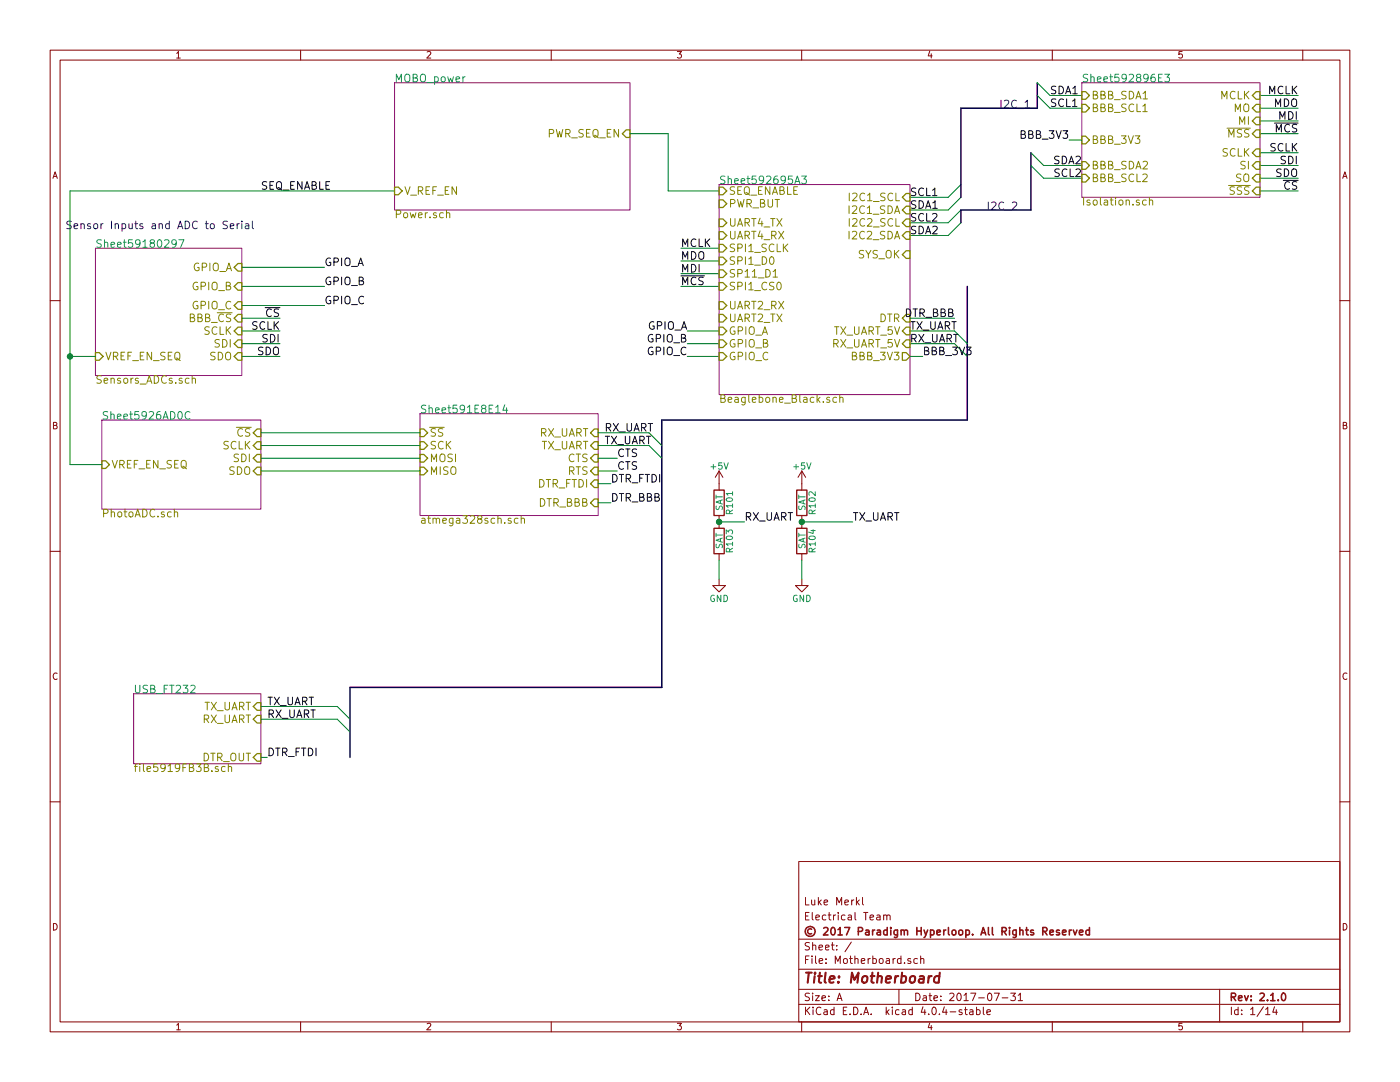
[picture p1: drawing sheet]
<svg xmlns="http://www.w3.org/2000/svg" width="279mm" height="216mm" viewBox="0 0 279 216" stroke-linecap="round" stroke-linejoin="round" font-family="sans-serif">
<g fill="none" stroke="#840000" stroke-width=".2">
<path d="M10 10h259.4v195.9h-259.4zM12 12h255.4v191.9h-255.4zM60 10v2M110 10v2M160 10v2M210 10v2M260 10v2M10 60h2M267.4 60h2M143.5 94v3.8M143.5 94l-.8 1.3M143.5 94l.8 1.3"/>
<path d="M160 94v3.8M160 94l-.7 1.3M160 94l.8 1.3M10 110h2M143.5 115.6v1.2h1.3l-1.3 1.3-1.3-1.3h1.3M143.5 102.9v2.5M143.5 110.5v1.3M160 115.6v1.2h1.3l-1.3 1.3-1.3-1.3h1.3M160 102.9v2.5M160 110.5v1.3M267.4 110h2M10 160h2"/>
<path d="M267.4 160h2M159.4 171.9h108v32h-108zM171.5 179.6l-.6 .5M172.1 179.1v1.3l.2 .2M159.4 197.4h108M159.4 193.4h108M159.4 187.4h108M167.1 199.7l.4-1.5 .5 1.5M167.2 199.2h.7M169.9 188l-1.3 1.9M171.1 180l.4 .6M175 182.7h.6v.9"/>
<path d="M175.6 182.9l-.4 .1-.3 .2 .3 .4 .4-.1M176.4 182.7l.2-.1 .3 .1 .1 .9M176.4 182.6v1M177 182.8a.36 .36 0 0 1 .3-.2 .36 .36 0 0 1 .3 .2v.8M179.4 197.4v3M181.7 191.3a.37 .37 0 0 0-.5 .2v.2l.5 .1 .1 .2-.2 .3-.4-.1M183.1 191.3h-.4l-.3 .2v.6l.3 .2 .4-.1M183.7 191.4l.2-.1h.4l.1 1M183.7 190.8v1.5M198.4 198.2h1l-.6 1.5M200 199.1h1.1M201.7 198.2h.9l-.5 .6 .5 .1v.6l-.2 .2-.7-.2"/>
<path d="M203.2 198.6l.4-.4v1.5M203.2 199.7h.9M243.4 197.4v6.5M60 203.9v2M110 203.9v2M159.4 200.4h108M160 203.9v2M192 201.5a.37 .37 0 0 0-.6 .2l.1 .2 .5 .1v.2l-.2 .3-.4-.1M192.5 201.5h.5M192.7 201v1.3l.3 .2M193.5 201.5h.6l.1 1M194.2 201.8l-.5 .1-.2 .2 .2 .4 .5-.1"/>
<path d="M194.9 201.5h.4l.3 .3-.1 .6h-.6M194.9 201v1.5M196.2 201v1.3l.2 .2M197 202l.7-.2-.1-.3h-.4l-.2 .2v.7h.6M210 203.9v2M252.6 202.5h.8M254.4 200.9l-.4 1.1h.9M254.7 201.5v1M260 203.9v2"/>
</g>
<path d="M209.5 186.1l.7-.2v-.3h-.4l-.3 .2 .1 .7h.6M211.4 185.6a.37 .37 0 0 0-.6 .2l.1 .2 .5 .1 .1 .2-.2 .3-.5-.1M212 186.1l.8-.2-.1-.3h-.4l-.3 .2 .1 .7h.6M213.4 185.6v1M213.8 185.6l-.4 .3M214.2 185.6l.4 1 .3-1M215.4 186.1l.7-.2v-.3h-.5l-.2 .2 .1 .7h.6M217.4 185.6h-.4l-.3 .3 .1 .5 .2 .2 .4-.1M217.4 185.1v1.5M255.9 198.3l.2-.1a.8 .8 0 0 1 .5 .7 .8 .8 0 0 1-.5 .8l-.2-.2-.2-.4z" fill="none" stroke="#840000" stroke-width=".3"/>
<path d="M187.5 194.8a.7 .7 0 0 0-1 .3v.8l.2 .2 .6-.1M187.6 194.1l-.3 2" fill="none" stroke="#840000" stroke-width=".41"/>
<path d="M14.2 44.2a.62 .62 0 0 0-.8 .1v.4l.7 .4v.4a.62 .62 0 0 1-.8 .1M14.8 45.1l.7-.1-.1-.3-.4-.1-.2 .3 .1 .7h.5M16.2 44.8v-.1a.36 .36 0 0 1 .6 .2v.7M16.2 44.6v1M18 44.7l-.3-.1-.3 .3 .1 .2 .5 .1v.4h-.6M49 44.7h.6l.1 .9M49.7 45l-.6 .1a.3 .3 0 0 0-.2 .3 .3 .3 0 0 0 .2 .2h.6M50.4 44.1v1.3l.2 .2" fill="none" stroke="#0000c2" stroke-width=".2"/>
<path d="M78.7 16.5h47v25.4h-47zM215.9 16.5h35.6v22.9h-35.6zM143.5 36.8h38.1v41.9h-38.1zM19 49.5h29.3v25.4h-29.3zM20.3 83.8h31.8v17.8h-31.8zM83.8 82.6h35.6v20.3h-35.6zM26.7 138.4h25.4v14h-25.4z" fill="none" stroke="#840084" stroke-width=".2"/>
<path d="M232 14.8h-.8v1.5h.8M232.5 14.8h.9l-.5 .6 .3 .1 .2 .2-.1 .5-.2 .1h-.4l-.2-.1M158.6 36.7l.5-1.6 .5 1.6M158.7 36.2h.8M160 35.1h.9l-.5 .6 .4 .1 .1 .2v.5l-.3 .2h-.4l-.2-.2M35.2 48.5l-.3 .3h-.3l-.3-.3 .1-.5 .5-.2a.96 .96 0 0 1-.2 1.6h-.3M35.7 47.8h1l-.7 1.6M37.9 82.3a.72 .72 0 0 0-1 .5 .72 .72 0 0 0 .7 .8l.3-.1M100.7 80.8l-.3 1.1h.9M101.1 81.4v1" fill="none" stroke="#008484" stroke-width=".2"/>
<g fill="none" stroke="#848400" stroke-width=".2">
<path d="M228.1 22.3h.9M228.8 40l-.5-.1-.3 .3v.4l.2 .2h.6M229.4 39.4v1.5M244.9 25.6h4.6M245.2 37h4.3M89.1 42.6l.1-.1a.36 .36 0 0 1 .6 .2v.8M154.3 55.3h.9M229.4 40.1l.1-.1a.36 .36 0 0 1 .5 .1v.8M38.4 75.6v-.1a.36 .36 0 0 1 .6 .2v.8M38.4 75v1.5M167 79.3h-.5l-.3 .3v.4l.2 .2h.6M167.6 79.4l.1-.1a.36 .36 0 0 1 .5 .2v.8"/>
<path d="M167.6 78.8v1.5M34.8 102.3l.1-.1a.36 .36 0 0 1 .6 .2v.7M103.4 103.5l-.5-.1-.3 .3v.4l.2 .2h.6M104 103.6l.1-.1a.36 .36 0 0 1 .6 .1v.8M104 102.9v1.5M44.9 153l-.4-.1-.3 .3v.5l.1 .2h.6M45.6 153.1v-.1a.36 .36 0 0 1 .6 .2v.7M45.6 152.4v1.5"/>
</g>
<g fill="none" stroke="#848400" stroke-width=".25">
<path d="M215.9 18.3h.8l.7 .8-.7 .7h-.8zM250.7 18.3h.8v1.5h-.8l-.8-.7zM78.7 37.3h.8l.8 .8-.8 .8h-.8zM125 25.9h.7v1.5h-.7l-.8-.7zM143.5 39.9h.8l.7 .7-.7 .8h-.8zM143.5 37.3h.8l.7 .8-.7 .8h-.8zM180.8 38.6h.8v1.5h-.8l-.7-.7zM215.9 20.8h.8l.7 .8-.7 .8h-.8zM215.9 32.3h.8l.7 .7-.7 .8h-.8zM215.9 34.8h.8l.7 .8-.7 .7h-.8zM215.9 27.2h.8l.7 .7-.7 .8h-.8zM250.7 20.8h.8v1.6h-.8l-.8-.8z"/>
<path d="M250.7 23.4h.8v1.5h-.8l-.8-.8zM250.7 25.9h.8v1.5h-.8l-.8-.7zM250.7 29.7h.8v1.5h-.8l-.8-.7zM250.7 32.3h.8v1.5h-.8l-.8-.8zM250.7 34.8h.8v1.5h-.8l-.8-.7zM250.7 37.3h.8v1.6h-.8l-.8-.8zM46.7 57.2l.8-.8h.8v1.5h-.8zM47.5 52.6h.8v1.5h-.8l-.8-.8zM143.5 56.4h.8l.7 .8-.7 .7h-.8zM143.5 53.8h.8l.7 .8-.7 .8h-.8zM143.5 51.3h.8l.7 .8-.7 .7h-.8zM143.5 48.8h.8l.7 .7-.7 .8h-.8z"/>
<path d="M143.5 43.7h.8l.7 .8-.7 .7h-.8zM143.5 46.2h.8l.7 .8-.7 .8h-.8zM180.8 41.1h.8v1.6h-.8l-.7-.8zM180.8 50h.8v1.6h-.8l-.7-.8zM180.8 43.7h.8v1.5h-.8l-.7-.7zM180.8 46.2h.8v1.6h-.8l-.7-.8zM19 70.4h.8l.8 .7-.8 .8h-.8zM46.7 63.5l.8-.8h.8v1.6h-.8zM46.7 66l.8-.7h.8v1.5h-.8zM46.7 68.6l.8-.8h.8v1.5h-.8zM47.5 60.2h.8v1.5h-.8l-.8-.7zM47.5 70.4h.8v1.5h-.8l-.8-.8z"/>
<path d="M143.5 60.2h.8l.7 .8-.7 .7h-.8zM143.5 62.7h.8l.7 .8-.7 .8h-.8zM143.5 65.3h.8l.7 .7-.7 .8h-.8zM143.5 67.8h.8l.7 .8-.7 .7h-.8zM143.5 70.4h.8l.7 .7-.7 .8h-.8zM180.1 68.6l.7-.8h.8v1.5h-.8zM180.1 66l.7-.7h.8v1.5h-.8zM180.1 70.4h.7l.8 .7-.8 .8h-.7zM180.1 63.5l.7-.8h.8v1.6h-.8zM20.3 91.9h.8l.7 .8-.7 .8h-.8zM51.3 85.6h.8v1.5h-.8l-.8-.7zM51.3 88.1h.8v1.6h-.8l-.8-.8z"/>
<path d="M51.3 90.7h.8v1.5h-.8l-.8-.8zM51.3 93.2h.8v1.5h-.8l-.8-.7zM83.8 85.6h.8l.7 .8-.7 .7h-.8zM83.8 90.7h.8l.7 .7-.7 .8h-.8zM83.8 93.2h.8l.7 .8-.7 .7h-.8zM83.8 88.1h.8l.7 .8-.7 .8h-.8zM117.9 86.4l.7-.8h.8v1.5h-.8zM118.6 88.1h.8v1.6h-.8l-.7-.8zM118.6 90.7h.8v1.5h-.8l-.7-.8zM118.6 93.2h.8v1.5h-.8l-.7-.7zM118.6 95.8h.8v1.5h-.8l-.7-.8zM118.6 99.6h.8v1.5h-.8l-.7-.8z"/>
<path d="M51.3 140.2h.8v1.5h-.8l-.8-.7zM51.3 142.7h.8v1.6h-.8l-.8-.8zM51.3 150.4h.8v1.5h-.8l-.8-.8z"/>
</g>
<g fill="none" stroke="#008400" stroke-width=".2">
<path d="M207 16.5l2.5 2.6h6.4M207 19.1l2.5 2.5h6.4M251.5 19.1h7.6M78.7 38.1h-64.7v54.6h6.3M125.7 26.7h7.6v11.4h10.2M191.8 36.8l-2.6 2.6h-7.6M191.8 39.4l-2.6 2.5h-7.6M205.7 30.5l2.6 2.5h7.6M205.7 33l2.6 2.6h7.6M213.4 27.9h2.5M251.5 21.6h7.6M251.5 24.1h7.6"/>
<path d="M251.5 26.7h7.6M251.5 38.1h7.6M251.5 35.6h7.6M251.5 33h7.6M251.5 30.5h7.6M48.3 53.3h16.5M48.3 57.2h16.5M135.9 57.2h7.6M135.9 49.5h7.6M135.9 52.1h7.6M135.9 54.6h7.6M191.8 41.9l-2.6 2.6h-7.6"/>
<path d="M191.8 44.5l-2.6 2.5h-7.6M14 71.1h5M48.3 66h7.6M48.3 68.6h7.6M48.3 61h16.5M48.3 71.1h7.6M48.3 63.5h7.6M137.2 66h6.3M137.2 68.6h6.3M137.2 71.1h6.3M181.6 66h8.9l2.5 2.6M181.6 68.6h8.9l2.5 2.5"/>
<path d="M181.6 71.1h2.5M181.6 63.5h8.9M52.1 86.4h31.7M52.1 91.4h31.7M52.1 94h31.7M52.1 88.9h31.7M119.4 86.4h10.1l2.6 2.5M119.4 91.4h3.8M119.4 94h3.8M119.4 88.9h10.1l2.6 2.5M119.4 96.5h2.5M119.4 100.3h2.5"/>
<path d="M143.5 104.1h5.1M143.5 111.8v3.8M160 104.1h10.2M160 111.8v3.8M52.1 141h15.2l2.5 2.5M52.1 143.5h15.2l2.5 2.6M52.1 151.1h1.2"/>
</g>
<path d="M207 16.5v5.1h-15.2v17.8M205.7 30.5v11.4h-13.9v2.6M193 57.2v26.6h-60.9v53.4h-62.3v13.9" fill="none" stroke="#000084" stroke-width=".3"/>
<path d="M254.4 24.6h4.7M135.9 55h4.7" fill="none" stroke="#000" stroke-width=".2"/>
<path d="M142.5 97.8h2v5.1h-2zM159 97.8h2v5.1h-2zM142.5 105.4h2v5.1h-2zM159 105.4h2v5.1h-2z" fill="none" stroke="#840000" stroke-width=".25"/>
<g fill="#008400" stroke="#008400" stroke-width=".25">
<circle cx="143.5" cy="104.1" r=".51"/>
<circle cx="160" cy="104.1" r=".51"/>
<circle cx="14" cy="71.1" r=".51"/>
</g>
<text font-size="2.8" fill="#840000" x="160.4" y="196.2">Title: Motherboard</text>
<g font-size="2.1" fill="#008484">
<text x="78.7" y="16.4">MOBO_power</text>
<text x="215.9" y="16.4">Sheet592896E3</text>
<text x="143.5" y="36.7">Sheet592695A3</text>
<text x="19" y="49.4">Sheet59180297</text>
<text x="20.3" y="83.7">Sheet5926AD0C</text>
<text x="83.8" y="82.4">Sheet591E8E14</text>
<text x="26.7" y="138.3">USB_FT232</text>
</g>
<g font-size="2.1" fill="#0000c2">
<text x="200.1" y="21.6">I2C_1</text>
<text x="197.5" y="41.9">I2C_2</text>
<text x="18.1" y="45.7">Sensor Inputs and ADC to Serial</text>
</g>
<g font-size="2.1">
<text x="209.5" y="18.8">SDA1</text>
<text x="209.5" y="21.3">SCL1</text>
<text x="253" y="18.8">MCLK</text>
<text x="254.1" y="21.3">MDO</text>
<text x="255.2" y="23.9">MDI</text>
<text x="203.8" y="27.7">BBB_3V3</text>
<text x="254.4" y="26.4">MCS</text>
<text x="210.2" y="32.8">SDA2</text>
<text x="210.5" y="35.3">SCL2</text>
<text x="253.3" y="30.2">SCLK</text>
<text x="254.5" y="35.3">SDO</text>
<text x="255.5" y="32.8">SDI</text>
<text x="52.1" y="37.8">SEQ_ENABLE</text>
<text x="181.6" y="39.1">SCL1</text>
<text x="181.6" y="41.7">SDA1</text>
<text x="256.1" y="37.8">CS</text>
<text x="181.6" y="44.2">SCL2</text>
<text x="181.6" y="46.7">SDA2</text>
<text x="64.8" y="53.1">GPIO_A</text>
<text x="135.9" y="49.3">MCLK</text>
<text x="135.9" y="51.8">MDO</text>
<text x="64.8" y="56.9">GPIO_B</text>
<text x="135.9" y="54.4">MDI</text>
<text x="135.9" y="56.9">MCS</text>
<text x="50.1" y="65.8">SCLK</text>
<text x="52.9" y="63.2">CS</text>
<text x="64.8" y="60.7">GPIO_C</text>
<text x="129.1" y="65.8">GPIO_A</text>
<text x="180.4" y="63.2">DTR_BBB</text>
<text x="181.6" y="65.8">TX_UART</text>
<text x="51.3" y="70.9">SDO</text>
<text x="52.3" y="68.3">SDI</text>
<text x="129.1" y="68.3">GPIO_B</text>
<text x="129.1" y="70.9">GPIO_C</text>
<text x="181.6" y="68.3">RX_UART</text>
<text x="184.1" y="70.9">BBB_3V3</text>
<text x="120.6" y="86.1">RX_UART</text>
<text x="120.6" y="88.6">TX_UART</text>
<text x="123.2" y="91.2">CTS</text>
<text x="123.2" y="93.7">CTS</text>
<text x="121.9" y="96.3">DTR_FTDI</text>
<text x="121.9" y="100.1">DTR_BBB</text>
<text x="148.6" y="103.9">RX_UART</text>
<text x="170.2" y="103.9">TX_UART</text>
<text x="53.3" y="143.3">RX_UART</text>
<text x="53.3" y="140.7">TX_UART</text>
<text x="53.3" y="150.9">DTR_FTDI</text>
</g>
<g font-size="2.1" fill="#848400">
<text x="217.8" y="19.8">BBB_SDA1</text>
<text x="217.8" y="22.4">BBB_SCL1</text>
<text x="243.4" y="19.8">MCLK</text>
<text x="246.1" y="22.4">MO</text>
<text x="109.1" y="27.4">PWR_SEQ_EN</text>
<text x="217.8" y="28.7">BBB_3V3</text>
<text x="244.9" y="27.4">MSS</text>
<text x="247.2" y="24.9">MI</text>
<text x="217.8" y="33.8">BBB_SDA2</text>
<text x="243.8" y="31.2">SCLK</text>
<text x="247.5" y="33.8">SI</text>
<text x="80.7" y="38.9">V_REF_EN</text>
<text x="145.4" y="41.4">PWR_BUT</text>
<text x="145.4" y="38.9">SEQ_ENABLE</text>
<text x="169.8" y="40.1">I2C1_SCL</text>
<text x="215.9" y="41">Isolation.sch</text>
<text x="217.8" y="36.3">BBB_SCL2</text>
<text x="245.3" y="38.9">SSS</text>
<text x="246.5" y="36.3">SO</text>
<text x="78.7" y="43.5">Power.sch</text>
<text x="145.4" y="45.2">UART4_TX</text>
<text x="145.4" y="47.8">UART4_RX</text>
<text x="169.5" y="42.7">I2C1_SDA</text>
<text x="169.5" y="47.8">I2C2_SDA</text>
<text x="169.8" y="45.2">I2C2_SCL</text>
<text x="145.4" y="52.8">SPI1_D0</text>
<text x="145.4" y="50.3">SPI1_SCLK</text>
<text x="171.1" y="51.6">SYS_OK</text>
<text x="38.3" y="54.1">GPIO_A</text>
<text x="38.3" y="57.9">GPIO_B</text>
<text x="145.4" y="57.9">SPI1_CS0</text>
<text x="145.4" y="55.4">SP11_D1</text>
<text x="37.6" y="64.3">BBB_CS</text>
<text x="38.3" y="61.7">GPIO_C</text>
<text x="145.4" y="61.7">UART2_RX</text>
<text x="145.4" y="64.3">UART2_TX</text>
<text x="175.3" y="64.3">DTR</text>
<text x="21" y="71.9">VREF_EN_SEQ</text>
<text x="40.6" y="66.8">SCLK</text>
<text x="41.7" y="71.9">SDO</text>
<text x="42.8" y="69.3">SDI</text>
<text x="145.4" y="66.8">GPIO_A</text>
<text x="145.4" y="69.3">GPIO_B</text>
<text x="145.4" y="71.9">GPIO_C</text>
<text x="165.9" y="69.3">RX_UART_5V</text>
<text x="166.1" y="66.8">TX_UART_5V</text>
<text x="170.1" y="71.9">BBB_3V3</text>
<text x="19" y="76.6">Sensors_ADCs.sch</text>
<text x="143.5" y="80.4">Beaglebone_Black.sch</text>
<text x="44.4" y="89.7">SCLK</text>
<text x="47.2" y="87.1">CS</text>
<text x="85.8" y="87.1">SS</text>
<text x="85.8" y="89.7">SCK</text>
<text x="107.4" y="87.1">RX_UART</text>
<text x="107.7" y="89.7">TX_UART</text>
<text x="22.3" y="93.5">VREF_EN_SEQ</text>
<text x="45.5" y="94.7">SDO</text>
<text x="46.6" y="92.2">SDI</text>
<text x="85.8" y="92.2">MOSI</text>
<text x="85.8" y="94.7">MISO</text>
<text x="113.2" y="92.2">CTS</text>
<text x="113.2" y="94.7">RTS</text>
<text x="107.2" y="97.3">DTR_FTDI</text>
<text x="107.3" y="101.1">DTR_BBB</text>
<text x="20.3" y="103.2">PhotoADC.sch</text>
<text x="83.8" y="104.5">atmega328sch.sch</text>
<text x="40.4" y="141.7">TX_UART</text>
<text x="40.1" y="144.3">RX_UART</text>
<text x="26.7" y="154">file5919FB3B.sch</text>
<text x="40.1" y="151.9">DTR_OUT</text>
</g>
<g font-size="2.1" fill="#840000">
<text x="160.4" y="183.6">Electrical Team</text>
<text x="160.4" y="180.6">Luke Merkl</text>
<text x="160.4" y="189.6">Sheet: /</text>
<text x="160.4" y="186.6">© 2017 Paradigm Hyperloop. All Rights Reserved</text>
<text x="160.4" y="192.3">File: Motherboard.sch</text>
<text x="160.4" y="202.5">KiCad E.D.A. kicad 4.0.4-stable</text>
<text x="160.4" y="199.7">Size: A</text>
<text x="182.4" y="199.7">Date: 2017-07-31</text>
<text x="245.4" y="199.7">Rev: 2.1.0</text>
<text x="245.4" y="202.5">Id: 1/14</text>
</g>
<g font-size="1.8" fill="#840000">
<text x="35" y="11.6">1</text>
<text x="85" y="11.6">2</text>
<text x="135" y="11.6">3</text>
<text x="185" y="11.6">4</text>
<text x="235" y="11.6">5</text>
<text x="10.4" y="35.6">A</text>
<text x="267.8" y="35.6">A</text>
<text x="10.4" y="85.6">B</text>
<text x="267.8" y="85.6">B</text>
<text x="10.4" y="135.6">C</text>
<text x="267.8" y="135.6">C</text>
<text x="10.4" y="185.6">D</text>
<text x="267.8" y="185.6">D</text>
<text x="35" y="205.5">1</text>
<text x="85" y="205.5">2</text>
<text x="135" y="205.5">3</text>
<text x="185" y="205.5">4</text>
<text x="235" y="205.5">5</text>
</g>
<g font-size="1.8" fill="#008484">
<text x="141.9" y="93.7">+5V</text>
<text x="158.4" y="93.7">+5V</text>
<text x="144.2" y="102.1" transform="rotate(-90 144.2 102.1)">SAT</text>
<text x="146.3" y="102.4" transform="rotate(-90 146.3 102.4)">R101</text>
<text x="160.7" y="102.1" transform="rotate(-90 160.7 102.1)">SAT</text>
<text x="162.8" y="102.4" transform="rotate(-90 162.8 102.4)">R102</text>
<text x="144.2" y="109.7" transform="rotate(-90 144.2 109.7)">SAT</text>
<text x="146.3" y="110.1" transform="rotate(-90 146.3 110.1)">R103</text>
<text x="160.7" y="109.7" transform="rotate(-90 160.7 109.7)">SAT</text>
<text x="162.8" y="110.1" transform="rotate(-90 162.8 110.1)">R104</text>
<text x="141.6" y="120.1">GND</text>
<text x="158.1" y="120.1">GND</text>
</g>
</svg>
